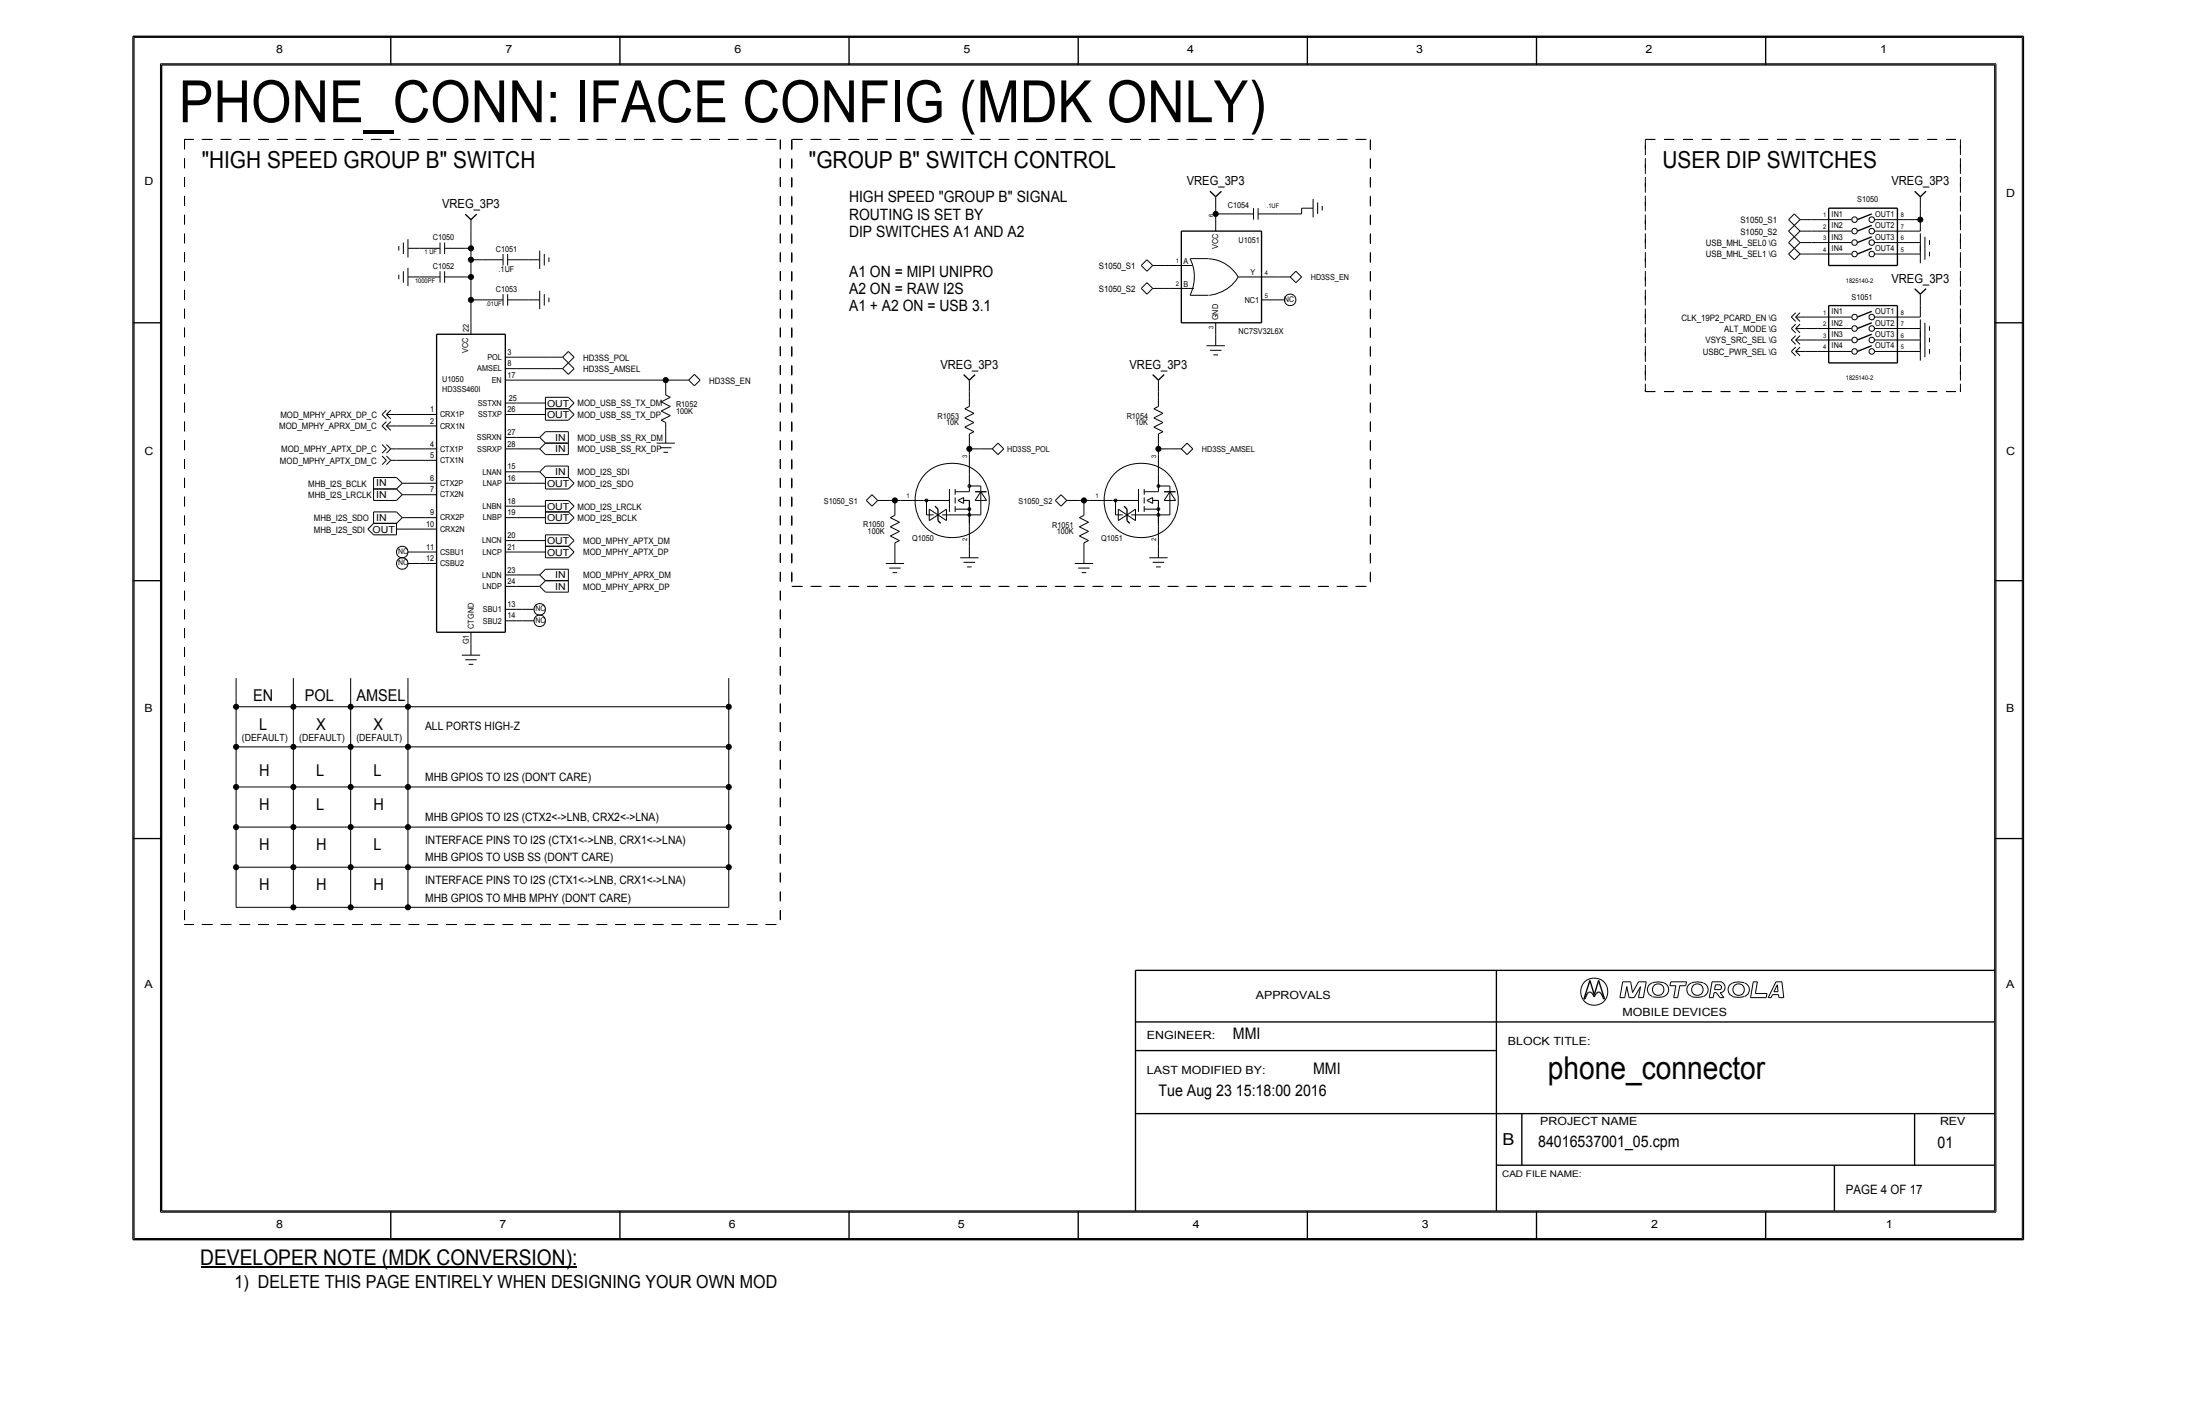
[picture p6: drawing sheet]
<svg xmlns="http://www.w3.org/2000/svg" width="432mm" height="279mm" viewBox="0 0 432 279" stroke-linecap="round" stroke-linejoin="round" font-family="sans-serif">
<g fill="none" stroke="#000" stroke-width=".2">
<path d="M26.3 7.3v235.7zM26.3 7.3h370.6zM31.5 12.5v225.3zM31.5 12.5h360.3zM391.8 12.5v225.3zM396.9 7.3v235.7zM238.6 38.6v2.2zM257.7 39v3.6zM258.6 39.7v2.3zM376.9 38.6v2.2zM78.3 48.3v.9zM78.3 53.9v.9z"/>
<path d="M79.2 47.6v2.2zM79.2 53.2v2.3zM80.1 48.7h2.2zM80.1 46.9v3.6zM80.1 54.3h2.2zM80.1 52.5v3.6zM82.3 48.7h4.1zM82.3 54.3h4.1zM86.4 47.6v2.2zM86.4 53.2v2.3zM87.3 48.7h4zM87.3 47.6v2.2z"/>
<path d="M87.3 54.3h4zM87.3 53.2v2.3zM91.3 54.3h1.1zM91.3 48.7h1.1zM92.4 58.8h2.3zM92.4 51h2.3zM92.4 48.7v2.3zM92.4 51v3.3zM92.4 54.3v4.5zM92.4 45.3v3.4zM92.4 58.8v4.5zM92.4 43.1v2.2z"/>
<path d="M94.7 51h4zM94.7 58.8h4zM98.7 49.8v2.3zM98.7 57.7v2.3zM99.6 51h4.1zM99.6 49.8v2.3zM99.6 58.8h4.1zM99.6 57.7v2.3zM103.7 51h2.2zM103.7 58.8h2.2zM105.9 49.2v3.6zM105.9 57v3.6z"/>
<path d="M106.8 49.8v2.3zM106.8 57.7v2.3zM107.7 50.5v.9zM107.7 58.4v.9zM224 52.1l1.1 1.1zM224 56.6l1.1 1.1zM225.1 51l-1.1 1.1zM225.1 55.5l-1.1 1.1zM225.1 51l1.1 1.1zM225.1 55.5l1.1 1.1zM226.2 52.1h2.3zM226.2 56.6h2.3z"/>
<path d="M226.2 52.1l-1.1 1.1zM226.2 56.6l-1.1 1.1zM228.5 52.1h1.1zM228.5 56.6h1.1zM229.6 56.6h4.7zM229.6 52.1h4.3zM233.6 50.8a8.1 8.1 0 0 1 0 7.1M233.6 57.9h3.6zM233.6 50.7h3.6zM237.3 50.8a7.3 7.3 0 0 1 5.8 3.6M238.6 42h3.4zM238.6 40.8v1.2z"/>
<path d="M238.6 42v1.1zM238.6 43.1v2.2zM242 42h4zM243 54.3a7.6 7.6 0 0 1-5.7 3.6M243.1 54.3h6.8zM246 40.8v2.3zM246.9 42h4.1zM246.9 40.8v2.3zM247.6 58.8h2.3zM249.9 54.3h1.1zM249.9 58.8h2.2zM251 42h4.5z"/>
<path d="M251 54.3h2.2zM253.2 54.3l1.1 1.2zM254.3 53.2l-1.1 1.1zM254.3 53.2l1.2 1.1zM255.5 40.8h2.2zM255.5 40.8v1.2zM255.5 54.3l-1.2 1.2zM259.5 40.4v.9zM351 45.3l1.2 1.2zM351 43.1l1.2 1.1zM351 47.6l1.2 1.1zM351 49.8l1.2 1.2z"/>
<path d="M352.2 44.2l-1.2 1.1zM352.2 42l-1.2 1.1zM352.2 46.5l-1.2 1.1zM352.2 48.7l-1.2 1.1zM352.2 44.2l1.1 1.1zM352.2 42l1.1 1.1zM352.2 46.5l1.1 1.1zM352.2 48.7l1.1 1.1zM353.3 45.3h2.2zM353.3 43.1h2.2zM353.3 47.6h2.2zM353.3 49.8h2.2z"/>
<path d="M353.3 45.3l-1.1 1.2zM353.3 43.1l-1.1 1.1zM353.3 47.6l-1.1 1.1zM353.3 49.8l-1.1 1.2zM355.5 49.8h1.2zM355.5 43.1h1.2zM355.5 47.6h1.2zM355.5 45.3h1.2zM356.7 49.8h6.7zM356.7 47.6h6.7zM356.7 45.3h6.7zM356.7 43.1h6.7z"/>
<path d="M367.9 45.3h6.8zM367.9 49.8h6.8zM367.9 47.6h6.8zM367.9 43.1h6.8zM374.7 43.1h2.2zM374.7 45.3h2.2zM374.7 47.6h2.2zM374.7 49.8h2.2zM376.9 40.8v2.3zM376.9 43.1v2.2zM376.9 60v2.2zM376.9 45.8v3.6z"/>
<path d="M376.9 48v3.6zM376.9 57.7v2.3zM377.8 46.5v2.2zM377.8 48.7v2.3zM378.7 47.1v.9zM378.7 49.4v.9zM92.4 63.3v2.3zM99.2 79.1h2.2zM99.2 74.6h2.2zM99.2 72.3h2.2zM99.2 70.1h2.2zM101.4 72.3h6.8z"/>
<path d="M101.4 70.1h6.8zM101.4 74.6h29.3zM101.4 79.1h3.4zM104.8 79.1h2.3zM107.1 78h4.5zM107.1 78v2.2zM108.2 70.1h2.2zM108.2 72.3h2.2zM110.4 70.1l1.2 1.1zM110.4 70.1l1.2-1.1zM110.4 72.3l1.2 1.2zM110.4 72.3l1.2-1.1z"/>
<path d="M111.6 69l1.1 1.1zM111.6 71.2l1.1 1.1zM111.6 78l1.1 1.1zM112.7 70.1l-1.1 1.1zM112.7 72.3l-1.1 1.2zM112.7 79.1l-1.1 1.1zM129.8 78.9l1.8 .9zM129.8 78.9l1.8-.9zM130.7 77.5l.9 .5zM130.7 74.6v1.1zM130.7 74.6h2.2zM130.7 75.7v1.8z"/>
<path d="M132.9 74.6h2.3zM135.2 74.6l1.1 1.1zM135.2 74.6l1.1-1.1zM136.3 73.5l1.1 1.1zM137.4 74.6l-1.1 1.1zM190.3 76.8v1.2zM190.3 74.6v2.2zM190.3 78v1.8zM227.4 76.8v1.2zM227.4 74.6v2.2zM227.4 78v1.8zM236.8 67.8h3.6z"/>
<path d="M237.5 68.7h2.2zM238.2 69.6h.9zM238.6 65.6v2.2zM238.6 63.3v2.3zM351.6 62.2l.8-.8zM351.6 64.5l.8-.9zM351.6 66.7l.8-.8zM351.6 69l.8-.9zM351.6 62.2l.8 .9zM351.6 64.5l.8 .8zM351.6 66.7l.8 .9zM351.6 69l.8 .8z"/>
<path d="M352.4 62.2h2zM352.4 62.2l.9-.8zM352.4 64.5h2zM352.4 64.5l.9-.9zM352.4 66.7h2zM352.4 66.7l.9-.8zM352.4 69h2zM352.4 69l.9-.9zM352.4 62.2l.9 .9zM352.4 64.5l.9 .8zM352.4 66.7l.9 .9zM352.4 69l.9 .8z"/>
<path d="M354.4 69h2.3zM354.4 62.2h2.3zM354.4 64.5h2.3zM354.4 66.7h2.3zM356.7 69h6.7zM356.7 66.7h6.7zM356.7 64.5h6.7zM356.7 62.2h6.7zM367.9 64.5h6.8zM367.9 69h6.8zM367.9 66.7h6.8zM367.9 62.2h6.8z"/>
<path d="M374.7 64.5h2.2zM374.7 66.7h2.2zM374.7 69h2.2zM374.7 62.2h2.2zM376.9 62.7v3.6zM376.9 64.9v3.6zM376.9 67.2v3.6zM377.8 63.3v2.3zM377.8 65.6v2.2zM377.8 67.8v2.3zM378.7 64v.9zM378.7 66.3v.9z"/>
<path d="M378.7 68.5v.9zM73.3 93.7h4.5zM73.3 93.7v2.2zM73.3 95.9h4.5zM73.3 95.9v2.3zM73.3 98.2h4.5zM75 81.3l.8-.8zM75 83.6l.8-.9zM75 87.2l.8 .9zM75 89.5l.8 .8zM75 81.3l.8 .9zM75 83.6l.8 .8z"/>
<path d="M75.8 81.3h2zM75.8 81.3l.9-.8zM75.8 83.6h2zM75.8 83.6l.9-.9zM75.8 88.1l-.8 .8zM75.8 87.2l.9 .9zM75.8 90.3l-.8 .9zM75.8 89.5l.9 .8zM75.8 81.3l.9 .9zM75.8 83.6l.9 .8zM76.7 88.1l-.9 .8zM76.7 88.1h1.1z"/>
<path d="M76.7 90.3l-.9 .9zM76.7 90.3h1.1zM77.8 81.3h5.6zM77.8 90.3h5.6zM77.8 88.1h5.6zM77.8 83.6h5.6zM77.8 93.7l1.1 1.1zM77.8 95.9l1.1 1.2zM78.9 94.8l-1.1 1.1zM78.9 97.1l-1.1 1.1zM78.9 94.8h1.2zM78.9 97.1h1.2z"/>
<path d="M80.1 97.1h3.3zM80.1 94.8h3.3zM83.4 97.1h2.3zM83.4 94.8h2.3zM83.4 88.1h2.3zM83.4 90.3h2.3zM83.4 83.6h2.3zM83.4 81.3h2.3zM99.2 94.8h2.2zM99.2 99.3h2.2zM99.2 92.6h2.2zM99.2 85.8h2.2z"/>
<path d="M99.2 88.1h2.2zM99.2 81.3h2.2zM101.4 81.3h3.4zM101.4 99.3h3.4zM101.4 94.8h3.4zM101.4 92.6h3.4zM101.4 88.1h3.4zM101.4 85.8h3.4zM104.8 85.8h1.1zM104.8 88.1h1.1zM104.8 92.6h1.1zM104.8 81.3h2.3z"/>
<path d="M104.8 94.8h2.3zM104.8 99.3h2.3zM105.9 85.8l1.2 1.1zM105.9 88.1l1.2 1.1zM105.9 92.6l1.2 1.1zM107.1 80.2h4.5zM107.1 82.5h4.5zM107.1 80.2v2.3zM107.1 84.7l-1.2 1.1zM107.1 86.9l-1.2 1.2zM107.1 91.4l-1.2 1.2zM107.1 93.7h4.5z"/>
<path d="M107.1 95.9h4.5zM107.1 93.7v2.2zM107.1 98.2h4.5zM107.1 98.2v2.2zM107.1 84.7h4.5zM107.1 86.9h4.5zM107.1 89.2h4.5zM107.1 91.4h4.5zM111.6 80.2l1.1 1.1zM111.6 84.7v2.2zM111.6 86.9v2.3zM111.6 91.4v2.3z"/>
<path d="M111.6 93.7l1.1 1.1zM111.6 98.2l1.1 1.1zM112.7 81.3l-1.1 1.2zM112.7 94.8l-1.1 1.1zM112.7 99.3l-1.1 1.1zM128.9 86.9h3.6zM129.5 87.8h2.3zM129.8 82.5l1.8-.9zM129.8 80.7l1.8-.9zM129.8 80.7l1.8 .9zM129.8 82.5l.9 .4zM130.2 88.7h.9z"/>
<path d="M130.7 82.9v1.8zM130.7 84.7v2.2zM170 98.2l1.1 1.1zM171.1 97.1l-1.1 1.1zM171.1 97.1l1.2 1.1zM172.3 98.2l-1.2 1.1zM172.3 98.2h2.2zM174.5 98.2h1.1zM175.6 98.2h1.2zM175.6 98.2v1.1zM175.6 99.3v1.8zM176.8 98.2h2.2z"/>
<path d="M179 98.2h2.3zM181.3 98.2h5zM181.6 98h.5v.4h-.5zM181.8 92.7a7.5 7.5 0 0 1 11.6 2 7.3 7.3 0 0 1-4.1 10.4 7.3 7.3 0 0 1-9.6-5.7 7.6 7.6 0 0 1 2.1-6.7zM181.8 98.2v2.8zM182.4 99.9l1.7 1.1zM182.4 99.9v2.3zM185.8 99.9v2.3zM186.3 95.9v4.5zM187.5 95.9v1.2zM187.5 99.3v1.1zM187.5 97.6v1.2z"/>
<path d="M187.5 99.9h2.8zM187.5 96.5h2.8zM188 98.2l1.1-.6zM188 98.2l1.1 .6zM189.1 98.2h1.2zM189.1 97.6v1.2zM189.4 82l1.8 .9zM189.4 83.8l1.8-.9zM189.4 80.2l1.8 .9zM189.4 82l1.8-.9zM189.4 83.8l1.8 .9zM189.4 80.2l.9-.4z"/>
<path d="M190.1 95.2h.4v.3h-.4zM190.1 99.7h.4v.4h-.4zM190.3 85.1l.9-.4zM190.3 86.9v1.2zM190.3 88.1h2.2zM190.3 88.1v1.1zM190.3 85.1v1.8zM190.3 89.2v2.2zM190.3 93.1v3.4zM190.3 91.4v1.7zM190.3 98.2v5.1zM190.3 95.4h2.2z"/>
<path d="M190.3 98.2v4.5zM191.4 98.2h2.2zM192.5 88.1h2.3zM192.5 95.4v5.6zM192.5 96.5l-1.1 1.7zM192.5 96.5l1.1 1.7zM194.8 88.1l1.1 1.1zM195.9 86.9l-1.1 1.2zM195.9 86.9l1.1 1.2zM197 88.1l-1.1 1.1zM207.1 98.2l1.1 1.1zM208.2 97.1l-1.1 1.1z"/>
<path d="M208.2 97.1l1.2 1.1zM209.4 98.2h2.2zM209.4 98.2l-1.2 1.1zM211.6 98.2h1.1zM212.7 98.2v1.1zM212.7 98.2h1.2zM212.7 99.3v1.8zM213.9 98.2h2.2zM216.1 98.2h2.3zM218.4 98.2h5.1zM218.8 98h.4v.4h-.4zM219 92.7a7.5 7.5 0 0 1 11.5 2 7.3 7.3 0 0 1-4.1 10.4 7.3 7.3 0 0 1-9.6-5.7 7.6 7.6 0 0 1 2.2-6.7z"/>
<path d="M219 98.2v2.8zM219.5 99.9l1.7 1.1zM219.5 99.9v2.3zM222.9 99.9v2.3zM223.5 95.9v4.5zM224.6 95.9v1.2zM224.6 99.3v1.1zM224.6 97.6v1.2zM224.6 99.9h2.8zM224.6 96.5h2.8zM225.1 98.2l1.1-.6zM225.1 98.2l1.1 .6z"/>
<path d="M226.2 98.2h1.2zM226.2 97.6v1.2zM226.5 82l1.8 .9zM226.5 83.8l1.8-.9zM226.5 80.2l1.8 .9zM226.5 82l1.8-.9zM226.5 83.8l1.8 .9zM226.5 80.2l.9-.4zM227.2 95.2h.4v.3h-.4zM227.2 99.7h.4v.4h-.4zM227.4 85.1l.9-.4zM227.4 86.9v1.2z"/>
<path d="M227.4 88.1h2.2zM227.4 88.1v1.1zM227.4 85.1v1.8zM227.4 89.2v2.2zM227.4 93.1v3.4zM227.4 91.4v1.7zM227.4 98.2v5.1zM227.4 95.4h2.2zM227.4 98.2v4.5zM228.5 98.2h2.2zM229.6 88.1h2.3zM229.6 95.4v5.6z"/>
<path d="M229.6 96.5l-1.1 1.7zM229.6 96.5l1.1 1.7zM231.9 88.1l1.1 1.1zM231.9 88.1l1.1-1.2zM233 86.9l1.1 1.2zM234.1 88.1l-1.1 1.1zM72.2 103.8l1.1 1.1zM73.3 100.4h4.5zM73.3 100.4v2.3zM73.3 102.7h4.5zM73.3 102.7l-1.1 1.1zM73.3 104.9h4.5z"/>
<path d="M77.8 100.4l1.1 1.2zM77.8 103.8h2.3zM77.8 102.7v2.2zM78.9 101.6l-1.1 1.1zM78.9 101.6h1.2zM80.1 103.8h3.3zM80.1 101.6h3.3zM80.1 108.3h2.2zM80.1 110.6h2.2zM82.3 108.3h1.1zM82.3 110.6h1.1zM83.4 108.3h2.3z"/>
<path d="M83.4 110.6h2.3zM83.4 103.8h2.3zM83.4 101.6h2.3zM99.2 119.6h2.2zM99.2 112.8h2.2zM99.2 115.1h2.2zM99.2 108.3h2.2zM99.2 106.1h2.2zM99.2 101.6h2.2zM101.4 115.1h3.4zM101.4 108.3h3.4zM101.4 106.1h3.4z"/>
<path d="M101.4 112.8h3.4zM101.4 119.6h1.2zM101.4 101.6h3.4zM102.6 119.6h2.2zM104.8 112.8h1.1zM104.8 115.1h1.1zM104.8 101.6h2.3zM104.8 106.1h2.3zM104.8 108.3h2.3zM105.9 112.8l1.2 1.1zM105.9 115.1l1.2 1.1zM107.1 111.7l-1.2 1.1z"/>
<path d="M107.1 100.4h4.5zM107.1 102.7h4.5zM107.1 100.4v2.3zM107.1 104.9h4.5zM107.1 107.2h4.5zM107.1 104.9v2.3zM107.1 109.4h4.5zM107.1 107.2v2.2zM107.1 113.9l-1.2 1.2zM107.1 111.7h4.5zM107.1 113.9h4.5zM107.1 116.2h4.5z"/>
<path d="M111.6 111.7v2.2zM111.6 100.4l1.1 1.2zM111.6 104.9l1.1 1.2zM111.6 107.2l1.1 1.1zM111.6 113.9v2.3zM112.7 101.6l-1.1 1.1zM112.7 106.1l-1.1 1.1zM112.7 108.3l-1.1 1.1zM173.8 110.6h3.6zM174.5 111.5h2.3zM174.7 103.4l1.8 .9zM174.7 105.2l1.8-.9z"/>
<path d="M174.7 101.6l1.8 .9zM174.7 103.4l1.8-.9zM174.7 105.2l1.8 .9zM174.7 101.6l.9-.5zM175.2 112.4h.9zM175.6 106.5l.9-.4zM175.6 106.5v1.8zM175.6 108.3v2.3zM181.8 101h1.4zM182.4 102.2l1.7-1.2zM184.1 101l1.7 1.2zM184.1 101l1.7-1.1z"/>
<path d="M184.9 101h5.4zM188.5 109.4h3.6zM189.1 110.3h2.3zM189.8 111.2h.9zM190.1 100.8h.4v.4h-.4zM190.3 107.2v2.2zM190.3 104.9v2.3zM190.3 103.3v1.6zM190.3 101h2.2zM210.9 110.6h3.6zM211.6 111.5h2.3zM211.8 103.4l1.8 .9z"/>
<path d="M211.8 105.2l1.8-.9zM211.8 101.6l1.8 .9zM211.8 103.4l1.8-.9zM211.8 105.2l1.8 .9zM211.8 101.6l.9-.5zM212.3 112.4h.9zM212.7 106.5l.9-.4zM212.7 106.5v1.8zM212.7 108.3v2.3zM219 101h1.3zM219.5 102.2l1.7-1.2zM221.2 101l1.7 1.2z"/>
<path d="M221.2 101l1.7-1.1zM222 101h5.4zM225.6 109.4h3.6zM226.2 110.3h2.3zM226.9 111.2h.9zM227.2 100.8h.4v.4h-.4zM227.4 101h2.2zM227.4 107.2v2.2zM227.4 104.9v2.3zM227.4 103.3v1.6zM46.3 138.7h11.3zM46.3 133v5.7z"/>
<path d="M46.3 138.7v7.8zM57.6 138.7h11.2zM57.6 133v5.7zM57.6 138.7v7.8zM68.8 138.7h11.3zM68.8 138.7v7.8zM68.8 133v5.7zM80.1 133v5.7zM80.1 138.7v7.8zM80.1 138.7h62.9zM90.6 128.6h3.6zM91.3 129.5h2.3z"/>
<path d="M92 130.4h.9zM92.4 126.3v2.3zM92.4 124.1v2.2zM99.2 121.8h2.2zM101.4 121.8h1.2zM102.6 121.8h2.2zM143 138.7v7.8zM143 133v5.7zM46.3 146.5h11.3zM46.3 154.4h11.3zM46.3 146.5v7.9zM46.3 154.4v7.9z"/>
<path d="M57.6 146.5h11.2zM57.6 154.4h11.2zM57.6 146.5v7.9zM57.6 154.4v7.9zM68.8 146.5h11.3zM68.8 154.4h11.3zM68.8 146.5v7.9zM68.8 154.4v7.9zM80.1 146.5v7.9zM80.1 154.4h62.9zM80.1 154.4v7.9zM80.1 146.5h62.9z"/>
<path d="M143 146.5v7.9zM143 154.4v7.9zM46.3 162.3h11.3zM46.3 170.2h11.3zM46.3 178h11.3zM46.3 162.3v7.9zM46.3 170.2v7.8zM57.6 162.3h11.2zM57.6 170.2h11.2zM57.6 178h11.2zM57.6 162.3v7.9zM57.6 170.2v7.8z"/>
<path d="M68.8 162.3h11.3zM68.8 170.2h11.3zM68.8 178h11.3zM68.8 162.3v7.9zM68.8 170.2v7.8zM80.1 162.3v7.9zM80.1 170.2v7.8zM80.1 162.3h62.9zM80.1 170.2h62.9zM80.1 178h62.9zM143 162.3v7.9zM143 170.2v7.8z"/>
<path d="M317.9 195.7h1zM318.5 192.6h1.6zM318.5 192.6l-.6 3.1zM319.3 193.6l-.4 2.1zM319.3 193.6l.4 2.1zM319.7 195.7h1zM320.1 192.6l.3 2.2zM321.6 192.6h1.5zM321.6 192.6l-1.2 2.2zM321.6 195.7h.9zM322 193.6l-.4 2.1zM322 193.6l-1.3 2.1z"/>
<path d="M323.1 192.6l-.6 3.1zM324.2 192.9a1.42 1.42 0 0 0-.9 1.3 1.42 1.42 0 0 0 1 1.3M326.5 192.8h-.1a3.6 3.6 0 0 0-2.1 .1M326.6 192.9a1.44 1.44 0 0 1 .9 1.6 1.44 1.44 0 0 1-1.6 1.2l-1.6-.1M327.7 193.4h1.2zM327.9 192.6h3.1zM327.9 192.6l-.2 .8zM328.5 195.7h.8zM328.9 193.4l-.4 2.3zM329.7 193.4l-.4 2.3zM329.7 193.4h1.2zM331 192.6l-.1 .8z"/>
<path d="M334.2 192.8a2.65 2.65 0 0 0-3 .7 1.44 1.44 0 0 0 .8 2M334.3 195.5l-1.3 .2-1-.1M334.3 192.9a1.4 1.4 0 0 1 1 1.3 1.4 1.4 0 0 1-1 1.3M335.5 195.7h.8zM336 192.6h2zM336 192.6l-.5 3.1zM336.4 194.8l-.1 .9zM336.4 194.8h.4zM336.5 194.2h1.1zM336.7 193.2h.9zM336.7 193.2l-.2 1zM336.8 194.8l.8 .9z"/>
<path d="M337.6 193.3a.44 .44 0 0 1 .3 .4 .44 .44 0 0 1-.3 .5M337.6 194.8l.8 .9zM337.6 194.8h.4zM337.6 195.7h.8zM337.9 192.7a1.1 1.1 0 0 1 .7 1 1.1 1.1 0 0 1-.7 1.1M342.3 192.8a2.65 2.65 0 0 0-3 .7 1.44 1.44 0 0 0 .8 2M342.4 195.5l-1.3 .2-1-.1M342.4 192.9a1.4 1.4 0 0 1 1 1.3 1.4 1.4 0 0 1-1 1.3M343.6 195.7h3zM344.1 192.6h.8zM344.1 192.6l-.5 3.1zM344.5 194.9h2.3z"/>
<path d="M344.9 192.6l-.4 2.3zM346.8 194.9l-.2 .8zM347 195.7h.6zM347.9 195.2h1.2zM347.9 195.2l-.3 .5zM348.2 194.6h.8zM348.6 192.6h1.1zM348.6 192.6l-1.6 3.1zM348.8 193.2l-.6 1.4zM348.8 193.2l.2 1.4zM349.1 195.2l.1 .5zM349.2 195.7h.9z"/>
<path d="M349.7 192.6l.4 3.1zM31.5 237.8h360.3zM26.3 243h370.6z"/>
<circle cx="253.2" cy="58.8" r="1.13"/>
<circle cx="364" cy="45.4" r=".54"/>
<circle cx="364" cy="43.1" r=".54"/>
<circle cx="364" cy="47.6" r=".54"/>
<circle cx="364" cy="49.8" r=".54"/>
<circle cx="367.4" cy="45.4" r=".54"/>
<circle cx="367.4" cy="43.1" r=".54"/>
<circle cx="367.4" cy="49.8" r=".54"/>
<circle cx="367.4" cy="47.6" r=".54"/>
<circle cx="364" cy="69" r=".54"/>
<circle cx="364" cy="64.5" r=".54"/>
<circle cx="364" cy="66.7" r=".54"/>
<circle cx="364" cy="62.2" r=".54"/>
<circle cx="367.4" cy="64.5" r=".54"/>
<circle cx="367.4" cy="62.2" r=".54"/>
<circle cx="367.4" cy="69" r=".54"/>
<circle cx="367.4" cy="66.7" r=".54"/>
<circle cx="78.9" cy="110.6" r="1.13"/>
<circle cx="78.9" cy="108.3" r="1.13"/>
<circle cx="105.9" cy="119.6" r="1.13"/>
<circle cx="105.9" cy="121.8" r="1.13"/>
<circle cx="312.9" cy="194.6" r="2.68"/>
<circle cx="325.4" cy="194.2" r="1.13"/>
<circle cx="333.1" cy="194.2" r="1.13"/>
<circle cx="341.2" cy="194.2" r="1.13"/>
</g>
<path d="M36.2 27.4h117zM36.2 27.4v154zM153.2 27.4v154zM155.4 27.4h113.6zM155.4 27.4v87.7zM269 27.4v87.7zM322.9 27.4h61.9zM322.9 27.4v49.4zM384.8 27.4v49.4zM322.9 76.8h61.9zM155.4 115.1h113.6zM36.2 181.4h117z" fill="none" stroke="#000" stroke-width=".2" stroke-dasharray="1.8" stroke-linecap="butt"/>
<g fill="#000" stroke="#000" stroke-width=".2">
<circle cx="92.4" cy="58.8" r=".49"/>
<circle cx="92.4" cy="54.3" r=".49"/>
<circle cx="92.4" cy="48.7" r=".49"/>
<circle cx="92.4" cy="51" r=".49"/>
<circle cx="238.6" cy="42" r=".49"/>
<circle cx="376.9" cy="43.1" r=".49"/>
<circle cx="130.7" cy="74.6" r=".49"/>
<circle cx="175.6" cy="98.2" r=".49"/>
<circle cx="190.3" cy="88.1" r=".49"/>
<circle cx="212.7" cy="98.2" r=".49"/>
<circle cx="227.4" cy="88.1" r=".49"/>
<circle cx="46.3" cy="138.7" r=".49"/>
<circle cx="57.6" cy="138.7" r=".49"/>
<circle cx="68.8" cy="138.7" r=".49"/>
<circle cx="80.1" cy="138.7" r=".49"/>
<circle cx="143" cy="138.7" r=".49"/>
<circle cx="46.3" cy="146.5" r=".49"/>
<circle cx="46.3" cy="154.4" r=".49"/>
<circle cx="57.6" cy="154.4" r=".49"/>
<circle cx="57.6" cy="146.5" r=".49"/>
<circle cx="68.8" cy="154.4" r=".49"/>
<circle cx="68.8" cy="146.5" r=".49"/>
<circle cx="80.1" cy="146.5" r=".49"/>
<circle cx="80.1" cy="154.4" r=".49"/>
<circle cx="143" cy="146.5" r=".49"/>
<circle cx="143" cy="154.4" r=".49"/>
<circle cx="46.3" cy="170.2" r=".49"/>
<circle cx="46.3" cy="162.3" r=".49"/>
<circle cx="57.6" cy="178" r=".49"/>
<circle cx="57.6" cy="170.2" r=".49"/>
<circle cx="57.6" cy="162.3" r=".49"/>
<circle cx="68.8" cy="170.2" r=".49"/>
<circle cx="68.8" cy="162.3" r=".49"/>
<circle cx="68.8" cy="178" r=".49"/>
<circle cx="80.1" cy="178" r=".49"/>
<circle cx="80.1" cy="170.2" r=".49"/>
<circle cx="80.1" cy="162.3" r=".49"/>
<circle cx="143" cy="170.2" r=".49"/>
<circle cx="143" cy="162.3" r=".49"/>
</g>
<g fill="none" stroke="#000" stroke-width=".27">
<path d="M26.1 7.1h371zM26.1 7.1v236.1zM31.7 12.7v224.9zM31.7 12.7h359.8zM76.7 7.1v5.6zM121.7 7.1v5.6zM166.6 7.1v5.6zM211.6 7.1v5.6zM256.6 7.1v5.6zM301.6 7.1v5.6zM346.5 7.1v5.6zM391.5 12.7v224.9z"/>
<path d="M397.1 7.1v236.1zM237.5 37.5l1.1 1.1zM238.6 38.6l1.1-1.1zM375.8 37.5l1.1 1.1zM376.9 38.6l1.1-1.1zM91.3 42l1.1 1.1zM92.4 43.1l1.2-1.1zM231.9 45.3h15.7zM231.9 45.3v18zM247.6 45.3v18zM358.9 40.8h13.5zM358.9 60h13.5z"/>
<path d="M358.9 52.1h13.5zM358.9 40.8v11.3zM358.9 60v11.2zM364.5 49.8l2.9-1.1zM364.5 47.6l2.9-1.1zM364.5 45.3l2.9-1.1zM364.5 43.1l2.9-1.1zM372.4 40.8v11.3zM372.4 60v11.2zM375.8 56.6l1.1 1.1zM376.9 57.7l1.1-1.1zM26.1 63.3h5.6z"/>
<path d="M85.7 65.6v58.5zM85.7 65.6h13.5zM99.2 65.6v58.5zM189.1 73.5l1.2 1.1zM190.3 74.6l1.1-1.1zM226.2 73.5l1.2 1.1zM227.4 74.6l1.1-1.1zM231.9 63.3h15.7zM358.9 71.2h13.5zM364.5 69l2.9-1.2zM364.5 66.7l2.9-1.1zM364.5 64.5l2.9-1.2z"/>
<path d="M364.5 62.2l2.9-1.1zM391.5 63.3h5.6zM183.5 99.3l.6 .6zM184.1 99.9v2.3zM191.4 96.5h2.2zM220.6 99.3l.6 .6zM221.2 99.9v2.3zM228.5 96.5h2.2zM26.1 113.9h5.6zM184.1 102.2l.5 .5zM221.2 102.2l.5 .5zM391.5 113.9h5.6z"/>
<path d="M85.7 124.1h13.5zM26.1 164.5h5.6zM391.5 164.5h5.6zM222.9 190.4v47.2zM222.9 190.4h168.6zM293.7 190.4v47.2zM310.9 196h.2zM311.2 195.7l-.1 .3zM311.4 195.2l-.2 .5zM311.6 194.9l-.2 .3zM311.7 194.8l-.1 .1zM311.7 194.8l.3-.1z"/>
<path d="M312 194.7h.1zM312.1 192.4l.8 2.8zM312.1 192.4l-1.2 3.6zM312.1 194.7l.2 .1zM312.3 194.8l.2 .1zM312.5 194.9l.2 .3zM312.7 195.2l.2 .4zM313.1 195.2l-.2 .4zM313.3 194.9l-.2 .3zM313.5 194.8l.2-.1zM313.5 194.8l-.2 .1zM313.7 194.7h.2z"/>
<path d="M313.8 192.4l-.9 2.8zM313.8 192.4l1.1 3.6zM313.9 194.7l.2 .1zM314.1 194.8l.2 .1zM314.3 194.9l.1 .3zM314.4 195.3l.3 .4zM314.7 195.7l.1 .3zM314.8 196h.1zM222.9 200.5h168.6zM222.9 218.5h168.6zM222.9 206.1h70.8zM298.7 218.5v10.1z"/>
<path d="M375.8 218.5v10.1zM31.7 237.6h359.8zM76.7 237.6v5.6zM121.7 237.6v5.6zM166.6 237.6v5.6zM211.6 237.6v5.6zM256.6 237.6v5.6zM293.7 228.6h97.8zM301.6 237.6v5.6zM346.5 237.6v5.6zM360 228.6v9zM26.1 243.2h371z"/>
</g>
<path d="M39.5 248.7h73.7" fill="none" stroke="#000" stroke-width=".31"/>
<text font-size="11.4" x="35.1" y="24">PHONE_CONN: IFACE CONFIG (MDK ONLY)</text>
<text font-size="6.2" x="303.8" y="211.8">phone_connector</text>
<g font-size="4.6">
<text x="39.6" y="33">&quot;HIGH SPEED GROUP B&quot; SWITCH</text>
<text x="158.8" y="33">&quot;GROUP B&quot; SWITCH CONTROL</text>
<text x="326.3" y="33">USER DIP SWITCHES</text>
</g>
<text font-size="4.2" x="39.3" y="248.2">DEVELOPER NOTE (MDK CONVERSION):</text>
<text font-size="3.5" x="46.1" y="252.8">1) DELETE THIS PAGE ENTIRELY WHEN DESIGNING YOUR OWN MOD</text>
<g font-size="3.2">
<text x="49.7" y="137.5">EN</text>
<text x="59.8" y="137.5">POL</text>
<text x="69.9" y="137.5">AMSEL</text>
<text x="50.8" y="143.2">L</text>
<text x="62.1" y="143.2">X</text>
<text x="73.3" y="143.2">X</text>
<text x="50.8" y="152.2">H</text>
<text x="62.1" y="152.2">L</text>
<text x="73.3" y="152.2">L</text>
<text x="50.8" y="158.9">H</text>
<text x="62.1" y="158.9">L</text>
<text x="73.3" y="158.9">H</text>
<text x="50.8" y="166.8">H</text>
<text x="62.1" y="166.8">H</text>
<text x="73.3" y="166.8">L</text>
<text x="50.8" y="174.7">H</text>
<text x="62.1" y="174.7">H</text>
<text x="73.3" y="174.7">H</text>
<text x="294.9" y="224.7">B</text>
</g>
<g font-size="3.1">
<text x="166.6" y="39.7">HIGH SPEED &quot;GROUP B&quot; SIGNAL</text>
<text x="166.6" y="43.1">ROUTING IS SET BY</text>
<text x="166.6" y="46.5">DIP SWITCHES A1 AND A2</text>
<text x="166.6" y="54.3">A1 ON = MIPI UNIPRO</text>
<text x="166.6" y="57.7">A2 ON = RAW I2S</text>
<text x="166.6" y="61.1">A1 + A2 ON = USB 3.1</text>
<text x="242" y="203.9">MMI</text>
<text x="227.4" y="215.1">Tue Aug 23 15:18:00 2016</text>
<text x="257.7" y="210.6">MMI</text>
<text x="301.9" y="225.1">84016537001_05.cpm</text>
<text x="380.3" y="225.2">01</text>
</g>
<g font-size="2.5">
<text x="86.8" y="40.8">VREG_3P3</text>
<text x="232.9" y="36.4">VREG_3P3</text>
<text x="371.2" y="36.4">VREG_3P3</text>
<text x="371.2" y="55.5">VREG_3P3</text>
<text x="184.6" y="72.3">VREG_3P3</text>
<text x="221.7" y="72.3">VREG_3P3</text>
<text x="362.3" y="234.2">PAGE 4 OF 17</text>
</g>
<g font-size="2.3">
<text x="83.4" y="143.2">ALL PORTS HIGH-Z</text>
<text x="83.4" y="153.3">MHB GPIOS TO I2S (DON'T CARE)</text>
<text x="83.4" y="161.2">MHB GPIOS TO I2S (CTX2&lt;-&gt;LNB, CRX2&lt;-&gt;LNA)</text>
<text x="83.4" y="165.7">INTERFACE PINS TO I2S (CTX1&lt;-&gt;LNB, CRX1&lt;-&gt;LNA)</text>
<text x="83.4" y="173.5">INTERFACE PINS TO I2S (CTX1&lt;-&gt;LNB, CRX1&lt;-&gt;LNA)</text>
<text x="83.4" y="169">MHB GPIOS TO USB SS (DON'T CARE)</text>
<text x="83.4" y="176.9">MHB GPIOS TO MHB MPHY (DON'T CARE)</text>
</g>
<g font-size="2.2">
<text x="54.2" y="10.5">8</text>
<text x="99.2" y="10.5">7</text>
<text x="144.2" y="10.5">6</text>
<text x="189.1" y="10.5">5</text>
<text x="233" y="10.5">4</text>
<text x="278" y="10.5">3</text>
<text x="322.9" y="10.5">2</text>
<text x="369" y="10.5">1</text>
<text x="28.3" y="36.4">D</text>
<text x="393.8" y="38.6">D</text>
<text x="28.3" y="89.2">C</text>
<text x="393.8" y="89.2">C</text>
<text x="28.3" y="139.8">B</text>
<text x="393.8" y="139.8">B</text>
<text x="28.3" y="193.8">A</text>
<text x="246.5" y="196">APPROVALS</text>
<text x="393.8" y="193.8">A</text>
<text x="225.1" y="203.9">ENGINEER:</text>
<text x="318.4" y="199.4">MOBILE DEVICES</text>
<text x="296" y="205">BLOCK TITLE:</text>
<text x="225.1" y="210.6">LAST MODIFIED BY:</text>
<text x="302.3" y="220.7">PROJECT NAME</text>
<text x="380.8" y="220.8">REV</text>
<text x="54.2" y="241">8</text>
<text x="98.1" y="241">7</text>
<text x="143" y="241">6</text>
<text x="188" y="241">5</text>
<text x="234.1" y="241">4</text>
<text x="279.1" y="241">3</text>
<text x="324.1" y="241">2</text>
<text x="370.2" y="241">1</text>
</g>
<g font-size="1.9">
<text x="107.4" y="79.8">OUT</text>
<text x="107.4" y="82">OUT</text>
<text x="109" y="86.5">IN</text>
<text x="109" y="88.7">IN</text>
<text x="73.8" y="95.4">IN</text>
<text x="107.4" y="95.5">OUT</text>
<text x="109" y="93.2">IN</text>
<text x="73.8" y="97.7">IN</text>
<text x="107.4" y="100">OUT</text>
<text x="73.1" y="104.5">OUT</text>
<text x="73.8" y="102.2">IN</text>
<text x="107.4" y="102.3">OUT</text>
<text x="107.4" y="106.8">OUT</text>
<text x="107.4" y="109">OUT</text>
<text x="109" y="113.4">IN</text>
<text x="109" y="115.7">IN</text>
<text x="47.5" y="145.4">(DEFAULT)</text>
<text x="58.7" y="145.4">(DEFAULT)</text>
<text x="69.9" y="145.4">(DEFAULT)</text>
</g>
<text font-size="1.8" x="294.8" y="230.9">CAD FILE NAME:</text>
<g font-size="1.7">
<text x="341.6" y="43.8">S1050_S1</text>
<text x="341.6" y="46">S1050_S2</text>
<text x="215.7" y="52.8">S1050_S1</text>
<text x="334.8" y="48.3">USB_MHL_SEL0 \G</text>
<text x="334.8" y="50.5">USB_MHL_SEL1 \G</text>
<text x="215.7" y="57.3">S1050_S2</text>
<text x="330" y="62.9">CLK_19P2_PCARD_EN \G</text>
<text x="338.4" y="65.1">ALT_MODE \G</text>
<text x="114.5" y="70.8">HD3SS_POL</text>
<text x="334.2" y="69.6">USBC_PWR_SEL \G</text>
<text x="334.7" y="67.4">VSYS_SRC_SEL \G</text>
<text x="114.5" y="73">HD3SS_AMSEL</text>
<text x="139.2" y="75.3">HD3SS_EN</text>
<text x="55" y="82">MOD_MPHY_APRX_DP_C</text>
<text x="113.4" y="82">MOD_USB_SS_TX_DP</text>
<text x="113.4" y="79.8">MOD_USB_SS_TX_DM</text>
<text x="54.8" y="84.2">MOD_MPHY_APRX_DM_C</text>
<text x="55.2" y="88.7">MOD_MPHY_APTX_DP_C</text>
<text x="113.4" y="86.5">MOD_USB_SS_RX_DM</text>
<text x="113.4" y="88.7">MOD_USB_SS_RX_DP</text>
<text x="55" y="91">MOD_MPHY_APTX_DM_C</text>
<text x="60.5" y="95.5">MHB_I2S_BCLK</text>
<text x="113.4" y="93.2">MOD_I2S_SDI</text>
<text x="113.4" y="95.5">MOD_I2S_SDO</text>
<text x="60.5" y="97.7">MHB_I2S_LRCLK</text>
<text x="113.4" y="100">MOD_I2S_LRCLK</text>
<text x="61.6" y="102.2">MHB_I2S_SDO</text>
<text x="61.6" y="104.5">MHB_I2S_SDI</text>
<text x="113.4" y="102.2">MOD_I2S_BCLK</text>
<text x="114.5" y="106.7">MOD_MPHY_APTX_DM</text>
<text x="114.5" y="113.5">MOD_MPHY_APRX_DM</text>
<text x="114.5" y="109">MOD_MPHY_APTX_DP</text>
<text x="114.5" y="115.7">MOD_MPHY_APRX_DP</text>
</g>
<g font-size="1.6">
<text x="241" y="40.8">C1054</text>
<text x="364.5" y="39.7">S1050</text>
<text x="84.9" y="47.1">C1050</text>
<text x="243.1" y="47.6">U1051</text>
<text x="359.5" y="47">IN3</text>
<text x="359.5" y="44.8">IN2</text>
<text x="359.5" y="42.5">IN1</text>
<text x="368.1" y="47">OUT3</text>
<text x="368.1" y="42.5">OUT1</text>
<text x="368.1" y="44.8">OUT2</text>
<text x="84.9" y="52.8">C1052</text>
<text x="97.3" y="49.4">C1051</text>
<text x="97.9" y="53.4">.1UF</text>
<text x="232.3" y="51.8">A</text>
<text x="239.1" y="48.8" transform="rotate(-90 239.1 48.8)">VCC</text>
<text x="245.4" y="54">Y</text>
<text x="359.5" y="49.3">IN4</text>
<text x="368.1" y="49.3">OUT4</text>
<text x="97.3" y="57.3">C1053</text>
<text x="232.3" y="56.3">B</text>
<text x="244.3" y="59.4">NC1</text>
<text x="257.3" y="55">HD3SS_EN</text>
<text x="363.4" y="58.8">S1051</text>
<text x="92" y="65.1" transform="rotate(-90 92 65.1)">22</text>
<text x="239.1" y="62.8" transform="rotate(-90 239.1 62.8)">GND</text>
<text x="243.1" y="65.6">NC7SV32L6X</text>
<text x="359.5" y="63.9">IN2</text>
<text x="359.5" y="61.6">IN1</text>
<text x="368.1" y="61.6">OUT1</text>
<text x="368.1" y="63.9">OUT2</text>
<text x="91.9" y="69.3" transform="rotate(-90 91.9 69.3)">VCC</text>
<text x="95.7" y="70.6">POL</text>
<text x="99.6" y="71.9">8</text>
<text x="99.6" y="69.6">3</text>
<text x="359.5" y="68.4">IN4</text>
<text x="359.5" y="66.1">IN3</text>
<text x="368.1" y="68.4">OUT4</text>
<text x="368.1" y="66.1">OUT3</text>
<text x="86.8" y="76.8">HD3SS460I</text>
<text x="86.8" y="75">U1050</text>
<text x="93.7" y="72.9">AMSEL</text>
<text x="96.5" y="75.1">EN</text>
<text x="99.6" y="74.1">17</text>
<text x="84.4" y="83.1">2</text>
<text x="84.4" y="80.9">1</text>
<text x="86.4" y="81.9">CRX1P</text>
<text x="93.8" y="79.6">SSTXN</text>
<text x="93.8" y="81.9">SSTXP</text>
<text x="99.6" y="80.9">26</text>
<text x="99.9" y="78.6">25</text>
<text x="132.7" y="81.2">100K</text>
<text x="132.7" y="79.9">R1052</text>
<text x="184" y="82.1">R1053</text>
<text x="185.7" y="83.4">10K</text>
<text x="221.1" y="82.1">R1054</text>
<text x="222.8" y="83.4">10K</text>
<text x="84.4" y="89.9">5</text>
<text x="84.4" y="87.6">4</text>
<text x="86.4" y="88.6">CTX1P</text>
<text x="86.4" y="84.1">CRX1N</text>
<text x="93.6" y="86.4">SSRXN</text>
<text x="93.7" y="88.6">SSRXP</text>
<text x="99.6" y="87.6">28</text>
<text x="99.6" y="85.4">27</text>
<text x="197.7" y="88.7">HD3SS_POL</text>
<text x="235.9" y="88.7">HD3SS_AMSEL</text>
<text x="84.4" y="94.4">6</text>
<text x="86.4" y="90.9">CTX1N</text>
<text x="86.4" y="95.4">CTX2P</text>
<text x="94.7" y="93.1">LNAN</text>
<text x="94.8" y="95.4">LNAP</text>
<text x="99.6" y="92.1">15</text>
<text x="99.6" y="94.4">16</text>
<text x="84.4" y="101.1">9</text>
<text x="84.4" y="96.6">7</text>
<text x="86.4" y="97.6">CTX2N</text>
<text x="94.7" y="99.9">LNBN</text>
<text x="99.6" y="98.9">18</text>
<text x="99.6" y="101.1">19</text>
<text x="161.7" y="98.9">S1050_S1</text>
<text x="199.9" y="98.9">S1050_S2</text>
<text x="83.7" y="107.9">11</text>
<text x="83.7" y="103.4">10</text>
<text x="86.4" y="102.1">CRX2P</text>
<text x="86.4" y="104.4">CRX2N</text>
<text x="94.6" y="106.6">LNCN</text>
<text x="94.8" y="102.1">LNBP</text>
<text x="99.6" y="105.6">20</text>
<text x="99.6" y="107.9">21</text>
<text x="169.4" y="103.5">R1050</text>
<text x="170.3" y="104.8">100K</text>
<text x="179" y="106.1">Q1050</text>
<text x="206.5" y="103.5">R1051</text>
<text x="207.4" y="104.8">100K</text>
<text x="216.1" y="106.1">Q1051</text>
<text x="83.7" y="110.1">12</text>
<text x="86.4" y="108.9">CSBU1</text>
<text x="86.4" y="111.1">CSBU2</text>
<text x="94.6" y="113.3">LNDN</text>
<text x="94.7" y="108.9">LNCP</text>
<text x="99.6" y="112.4">23</text>
<text x="94.7" y="115.6">LNDP</text>
<text x="99.6" y="114.6">24</text>
<text x="99.6" y="119.1">13</text>
<text x="93" y="123.4" transform="rotate(-90 93 123.4)">CTGND</text>
<text x="94.8" y="122.3">SBU2</text>
<text x="94.8" y="120.1">SBU1</text>
<text x="99.6" y="121.4">14</text>
<text x="92" y="126.4" transform="rotate(-90 92 126.4)">G1</text>
</g>
<g font-size="1.5">
<text x="252.1" y="59.2">NC</text>
<text x="78.1" y="108.7">NC</text>
<text x="78.1" y="110.9">NC</text>
<text x="105.1" y="119.9">NC</text>
<text x="105.1" y="122.2">NC</text>
</g>
<g font-size="1.3">
<text x="248.6" y="40.8">.1UF</text>
<text x="238.2" y="42.6" transform="rotate(-90 238.2 42.6)">6</text>
<text x="357.8" y="44.9">2</text>
<text x="357.8" y="42.6">1</text>
<text x="357.8" y="47.1">3</text>
<text x="373.1" y="47.1">6</text>
<text x="373.1" y="42.6">8</text>
<text x="373.1" y="44.9">7</text>
<text x="83.3" y="49.8">1 UF</text>
<text x="230.8" y="51.6">1</text>
<text x="248.3" y="53.9">4</text>
<text x="357.8" y="49.4">4</text>
<text x="373.1" y="49.4">5</text>
<text x="81.5" y="55.5">1000PF</text>
<text x="95.4" y="60">.01UF</text>
<text x="230.8" y="56.1">2</text>
<text x="248.3" y="58.4">5</text>
<text x="362.3" y="55.5">1825140-2</text>
<text x="238.2" y="64.6" transform="rotate(-90 238.2 64.6)">3</text>
<text x="357.8" y="61.8">1</text>
<text x="357.8" y="64">2</text>
<text x="373.1" y="61.8">8</text>
<text x="373.1" y="64">7</text>
<text x="357.8" y="66.3">3</text>
<text x="357.8" y="68.5">4</text>
<text x="373.1" y="68.5">5</text>
<text x="373.1" y="66.3">6</text>
<text x="362.3" y="74.6">1825140-2</text>
<text x="189.8" y="89.9" transform="rotate(-90 189.8 89.9)">3</text>
<text x="226.9" y="89.9" transform="rotate(-90 226.9 89.9)">3</text>
<text x="177.9" y="97.7">1</text>
<text x="215" y="97.7">1</text>
<text x="189.8" y="106.2" transform="rotate(-90 189.8 106.2)">2</text>
<text x="226.9" y="106.2" transform="rotate(-90 226.9 106.2)">2</text>
</g>
</svg>
